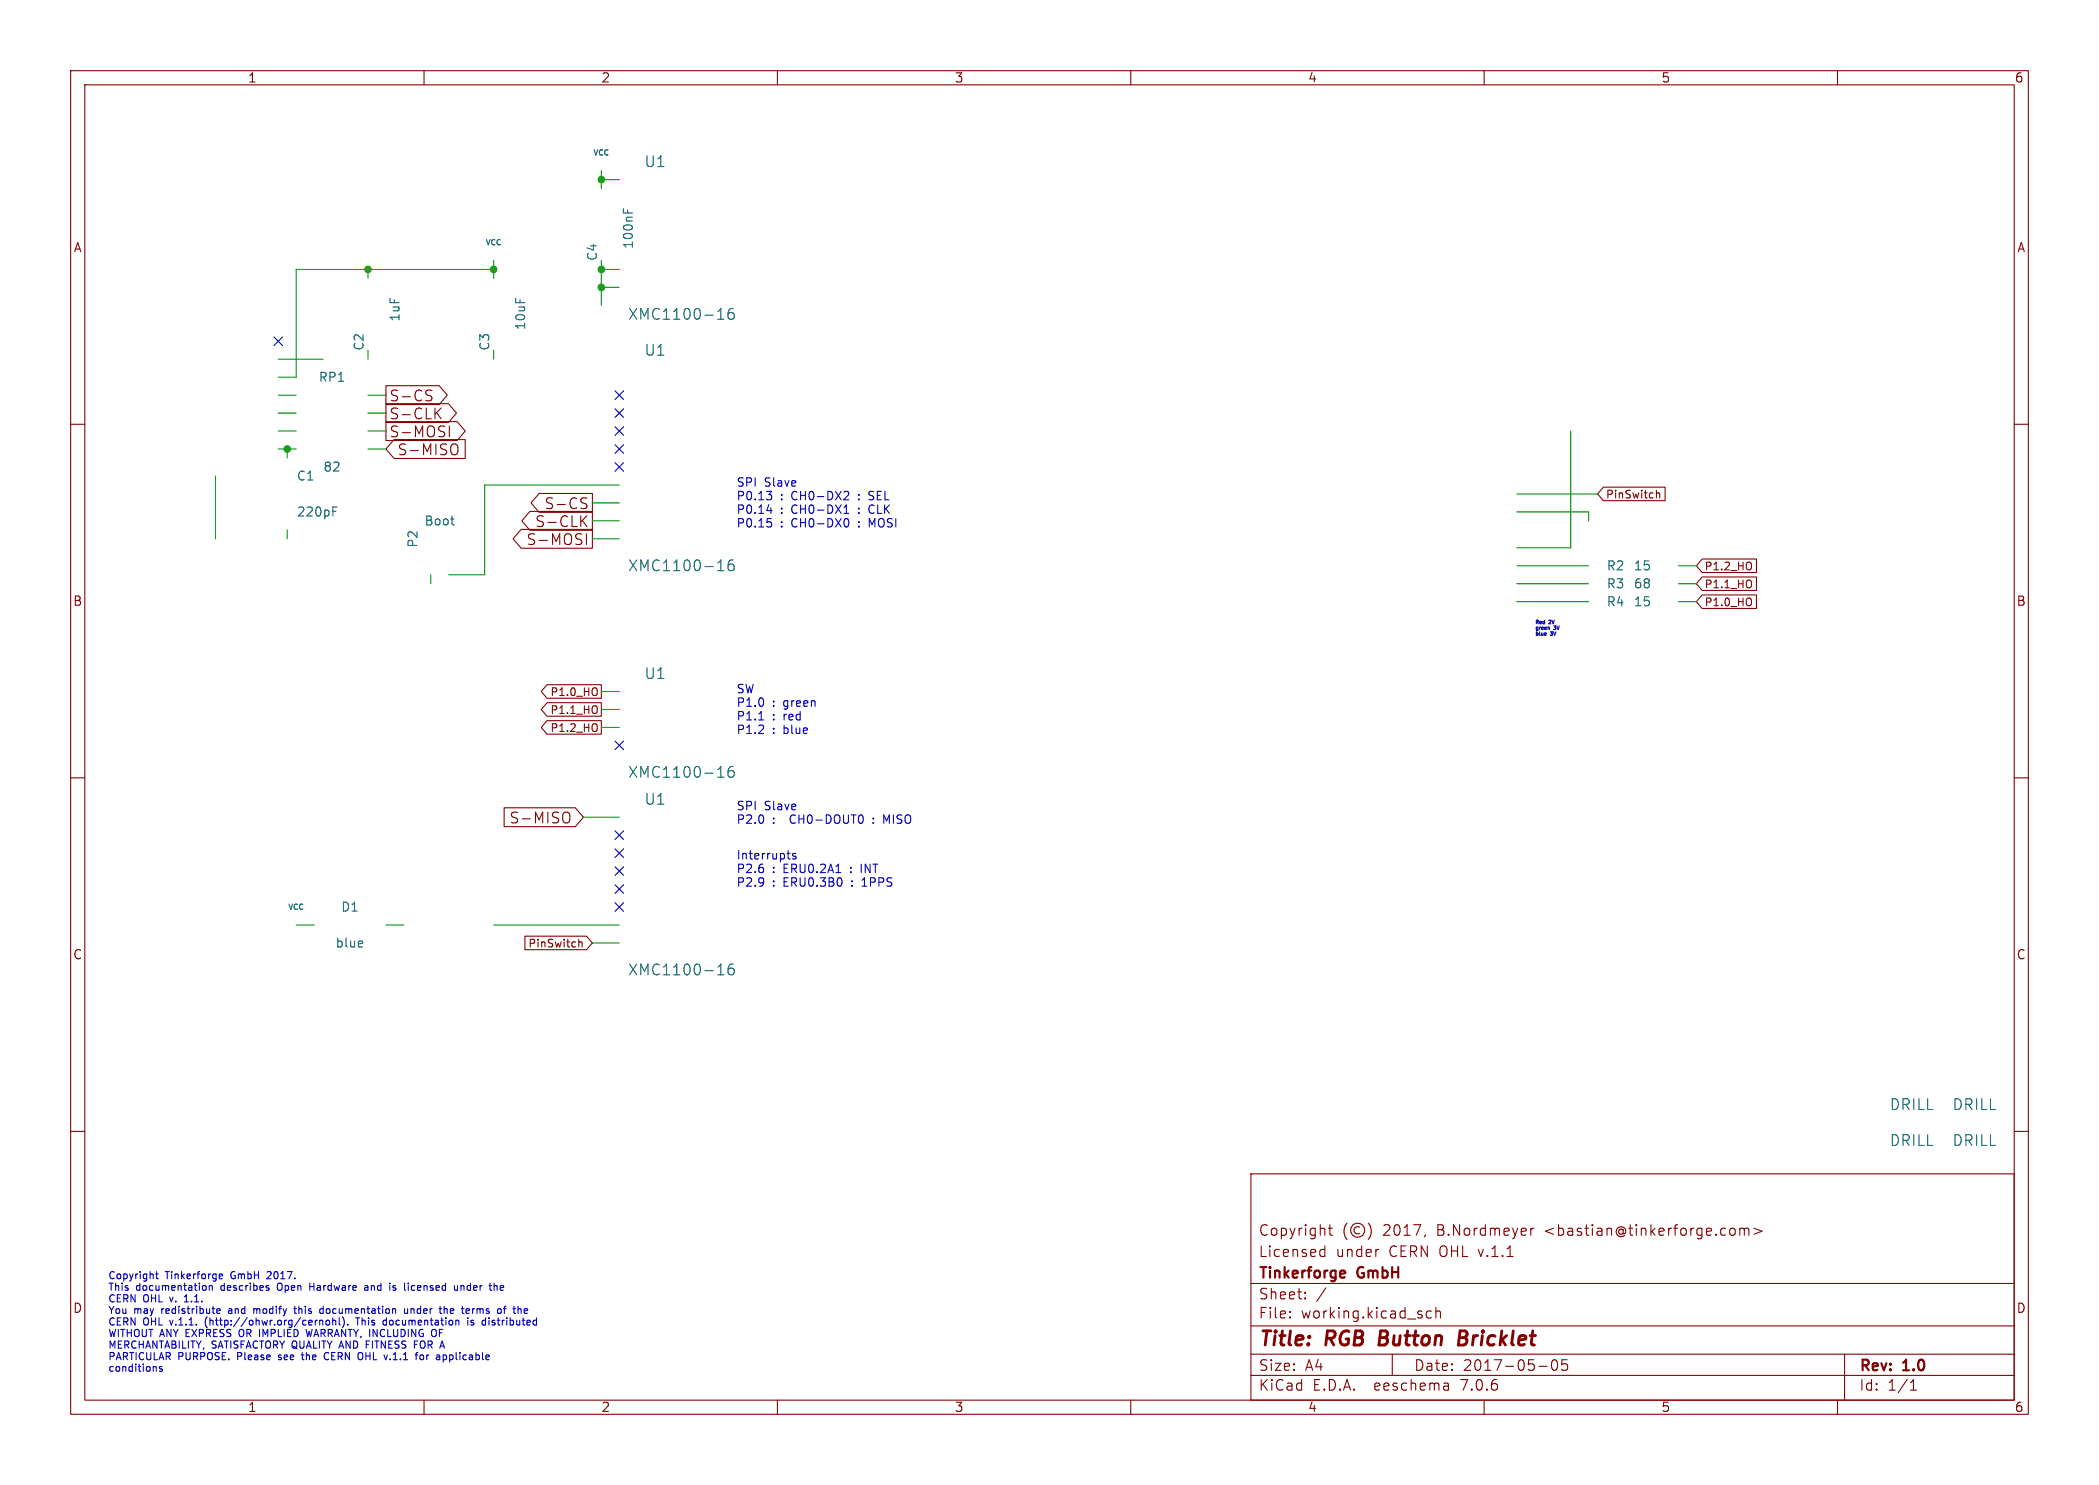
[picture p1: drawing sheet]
<svg xmlns="http://www.w3.org/2000/svg" width="297mm" height="210mm" viewBox="0 0 297 210" stroke-linecap="round" stroke-linejoin="round" font-family="sans-serif">
<g fill="none" stroke="#840000" stroke-width=".15">
<path d="M10 10h277v190h-277zM12 12h273v186h-273zM60 10v2M110 10v2M160 10v2M210 10v2M260 10v2M10 60h2M54.6 54.5h7.5l1.2 1.4-1.2 1.3h-7.5zM54.6 59.6h10.1l1.1 1.4-1.1 1.3h-10.1zM54.6 57.1h8.8l1.2 1.3-1.2 1.4h-8.8zM60.5 55.9a.56 .56 0 0 1 .6 .4l-.1 .3-.5 .1"/>
<path d="M60.5 55.2h.6M61.8 58.4l.6 .8M62.4 57.7l-.8 .9M285 60h2M55.8 62.2h10v2.6h-10l-1.2-1.3zM63.6 60.2v1.6M64.1 62.8a.51 .51 0 0 1 .7 .5v.5a.51 .51 0 0 1-.7 .5M73.7 74.9h10.1v2.6h-10.1l-1.1-1.3zM75 72.3h8.8v2.7h-8.8l-1.2-1.3zM76.3 69.8h7.5v2.7h-7.5l-1.2-1.4zM82.4 73.6l.6 .9M82.5 71.1a.56 .56 0 0 1 .5 .4l-.1 .4h-.5"/>
<path d="M82.5 70.4l.5 .1M83 75.5v1.5M83 72.9l-.8 .9M226.9 68.9h8.7v1.9h-8.7l-.8-.9zM234.4 69.3v1.1M234.4 69.8l.1-.1h.3v.7M240.8 79.1h7.7v1.9h-7.7l-.8-1zM77.4 96.8h7.7v1.9h-7.7l-.8-.9zM77.4 99.4h7.7v1.9h-7.7l-.8-1zM84.5 97.4v.8M84.5 100v.7M240.8 81.6h7.7v1.9h-7.7l-.8-.9z"/>
<path d="M240.8 84.1h7.7v1.9h-7.7l-.8-.9zM10 110h2M71.3 114.2h10.1l1.1 1.4-1.1 1.3h-10.1zM77.4 101.9h7.7v1.9h-7.7l-.8-.9zM80 114.9a.51 .51 0 0 1 .6 .5v.5a.51 .51 0 0 1-.6 .5M84.5 102.5v.8M285 110h2M74.3 132.4h8.7l.8 1-.8 .9h-8.7zM81.9 132.8v1.1M81.9 133.3l.2-.1h.2l.1 .7M10 160h2M285 160h2"/>
<path d="M177 166h108v32h-108zM186.9 177.6l.1 .1 .5-.1M186.9 176.8l.1-.1 .5 .1M187.5 176.2v1.5M188 173.7h.5M188.2 173.2v1.3v.1l.3 .1M190.6 173a1.72 1.72 0 0 0 0 2.3M192.4 173.6a.52 .52 0 0 0-.8 .4 .52 .52 0 0 0 .8 .4M193.6 173a1.72 1.72 0 0 1 0 2.3M195 176.7h.1M201.7 174.6l-.2 .3M216.6 173.7v1"/>
<path d="M217 173.7l-.3 .1-.1 .2M245 173.7a.41 .41 0 0 1 .5 .3v.4a.41 .41 0 0 1-.5 .3M246.2 173.8a.37 .37 0 0 1 .6 .1M246.2 173.7v1M246.8 173.9l.2-.2 .4 .1 .1 .9M246.8 173.9v.8M248.2 173.7l1.1 .4-1.1 .5M60 198v2M110 198v2M160 198v2M177 194.5h108M177 191.5h108"/>
<path d="M177 187.5h108M177 181.5h108M182.5 186.3h.1l-.1 .1M182.5 186.3v.1M182.5 185.5v.1M182.5 185.5h.1l-.1 .1M184.7 183.6v.1M184.7 183.6h-.1l.1 .1M184.7 182.8v.1M184.7 182.8h-.1l.1 .1M187.6 182.1l-1.3 2M197 191.5v3"/>
<path d="M202.5 185.5l-.4-.1-.3 .3v.4l.2 .2 .1 .1 .4-.1M203.2 185.5a.37 .37 0 0 1 .6 .1v.8M203.2 184.9v1.5M204.9 195.7l.1 .9M205 196.5l-.2 .1M205 196h-.2M210 198v2M217.7 193.2h1.2M219.7 192.4a.36 .36 0 0 1 .3-.1 .36 .36 0 0 1 .3 .3 .77 .77 0 0 1-.4 1.2 .91 .91 0 0 1-.2-1.4zM221.7 192.3h-.7v.7l.2-.1h.5l.1 .3-.1 .5-.2 .1h-.3l-.2-.1M260 198v2M261 191.5v6.5"/>
<path d="M270.3 196.6h.9M270.3 195.5l.4-.4v1.5"/>
<circle cx="192.1" cy="174" r="1"/>
</g>
<path d="M195.4 188.2l-.3 2h.8M206.5 189.2h.6M207.1 189.2l.3 .1M207.3 188.2h-.7l-.3 2h.8l.2-.1M207.3 189.1l-.2 .1" fill="none" stroke="#840000" stroke-width=".4"/>
<path d="M190.1 179.7l.2 .1v.2l-.7 .2M190.3 180.6l-.2 .1" fill="none" stroke="#840000" stroke-width=".3"/>
<g fill="none" stroke="#0000c2" stroke-width=".15">
<path d="M108.5 72.2h.7M108.6 73.3h.5M109 69.9l.2 .3v.3l-.2 .2M109 73.8l.2 .2v.3l-.2 .2M109.1 71.8v.8M109.2 69.5l-.4 .4M119.4 72.6h.7M119.4 71.8l.4-.4v1.2M119.6 69.5h.4l.1 .3-.7 .9h.7M119.7 73.3a.64 .64 0 0 1 .4 .6 .64 .64 0 0 1-.4 .6M121.5 70.6v.1M121.5 69.9v.2"/>
<path d="M121.5 71.9v.1M121.5 72.5v.1M121.5 73.8v.1M121.5 74.4v.1M122.9 70.6l.2 .1M123 69.6v.3M123 71.7v.6M123.4 74.2l-.4-.9v1.2M218.7 89.5l.1 .1-.2 .1M218.8 89.8h-.1M219.1 88.7l.2 .1v.2M107.4 101.8h.6"/>
<path d="M123.6 116.3v.1M123.6 115.7v.1M125.4 116.1l-.4-.9v1.2M111.3 120.7h.5M111.6 121.4l.2 .1M112.6 120.7h-.3l-.2 .2 .1 .1 .4 .1v.3h-.5M120.4 123.3v.1M120.4 122.7v.1M120.6 125.2v.1M120.6 124.6v.1M121.9 122.2v1.2M122 125.3h.7"/>
<path d="M122.2 124.3l-.2 .2M22.2 179.8v.9l.2 .1M37.8 179.9h.1M22 193.3l.1 .1v.5M22 180.2h.4M22.9 193.3h-.2l-.2 .1 .1 .1 .3 .1v.3h-.4M26.1 184.1h.6M26.3 183.2l-.2 .2M28.8 181.8h.3l.1 .2-.1 .4-.3 .1M29.1 186.7v.6M29.6 181.9l.2-.1h.2v.7M29.6 181.8v.7"/>
<path d="M30.7 185.4l.5-.1-.1-.2h-.3l-.1 .1v.5h.4M31 180.3l.2-.1h.2l.1 .1v.1l-.5 .1M31 180.7l.2 .1h.3M32.4 185.4v.3M33.9 188.1v.8M35.9 185.1v.6M36.2 185.1l-.3 .1M37.9 182.1l.2 .2-.2 .2M37.9 181.8h.1M38.3 180.3l-.6 .5h.7M39.3 181.6v.7M39.4 192.2l.1 .1"/>
<path d="M39.4 191.7v.2M41.6 185.1h.3M41.7 184.7v.9l.2 .1M42.6 191.6h.4M42.8 191.3v.8l.2 .2M43.3 188l.2 1 .2-.7 .2 .7M43.8 181.5v1M43.8 181.9h.6M45.2 185.6l.2 .1h.3M45.2 186.7v.7M45.2 186.8l.2-.1 .2 .1 .1 .6M45.7 185.1h-.3l-.2 .2"/>
<path d="M45.7 184.7v1M46.1 191.3a.5 .5 0 0 0-.2 .7 .5 .5 0 0 0 .5 .2M46.2 186.8l.2-.1 .2 .2v.3l-.2 .2-.2-.1-.1-.1zM47.1 186.8l.1-.1 .3 .1v.6M47.1 186.4v1M48 186.4v.8l.1 .2M48.5 186.3a1.19 1.19 0 0 1 0 1.4M49.2 187.3v.1M50.6 186.4v1M51.2 191.3a.72 .72 0 0 1 0 .9M51.6 181.8h.4l.1 .7M51.8 190.1h.4"/>
<path d="M52.1 182l-.4 .1-.1 .1 .1 .3 .4-.1M54.2 187.3l.2 .1 .3-.1M54.7 186.8l-.3-.1-.2 .1M54.7 186.4v1M55.6 182.4h.4M56 181.8h-.3l-.1 .1v.2l.4 .1M57.2 185.1l.1 .6h.2h.2M57.7 185.1v.6M57.8 181.5v.1M58.2 185.1v.6M58.3 181.8l-.1 .2 .1 .4M58.3 185.1l-.1 .1"/>
<path d="M58.6 190.1h.4M59.5 191.7l.3-.1 .1 .2v.3l-.1 .2-.3-.1-.1-.1zM61.6 188.1a.72 .72 0 0 1 0 .9M62.7 191.7l.3-.1 .2 .2-.1 .4h-.4M62.9 185.2l.1-.1h.2l.1 .6M62.9 184.7v1M64.3 181.8l.1 .6 .2 .1 .1-.1M64.7 181.8v.7M64.8 186.7l.1 .2v.5M65.2 181.8v.7M65.6 181.8h-.2l-.2 .1M66.2 186.4v.1"/>
<path d="M66.2 186.7v.7M66.3 185.1l.1 .2-.5 .1M66.4 185.7h-.1M66.6 187.3h.4M66.9 185.1v.6M66.9 185.2v.1M67 186.8l-.2-.1-.2 .2 .1 .1 .3 .1M69.2 186.4v.1M69.2 186.7v.7M70.1 181.8l.2 .1v.6M70.8 181.8v.6M71.2 185.1h.4"/>
<path d="M71.3 182l-.5 .1M71.6 184.7l-.2 .2v.8M74.2 185.7h.4M74.2 185.1h.3l.2 .2-.5 .1"/>
</g>
<g fill="none" stroke="#009600" stroke-width=".15">
<path d="M52.1 38.1v1.3M69.8 36.8v2.6M69.8 38.1h-27.9v15.2h-2.5M85.1 24.1v2.6M85.1 36.8v6.4M85.1 38.1h2.5M85.1 25.4h2.5M39.4 55.9h2.5M39.4 50.8h6.3M39.4 58.4h2.5M52.1 55.9h2.5M52.1 49.5v1.3"/>
<path d="M52.1 58.4h2.5M69.8 49.5v1.3M85.1 40.6h2.5M30.5 67.3v8.9M39.4 63.5h2.5M39.4 61h2.5M40.6 63.5v1.3M40.6 74.9v1.3M52.1 63.5h2.5M52.1 61h2.5M83.8 73.7h3.8M83.8 71.1h3.8"/>
<path d="M83.8 76.2h3.8M87.6 68.6h-19v12.7h-5.1M214.6 69.9h11.5M214.6 72.4h10.2v1.3M222.2 61v16.5h-7.6M61 81.3v1.3M85.1 97.8h2.5M214.6 82.6h10.2M214.6 80h10.2M214.6 85.1h10.2M237.5 82.6h2.5M237.5 80h2.5"/>
<path d="M237.5 85.1h2.5M82.5 115.6h5.1M85.1 100.3h2.5M85.1 102.9h2.5M41.9 130.8h2.5M54.6 130.8h2.5M69.8 130.8h17.8M83.8 133.4h3.8"/>
</g>
<g fill="none" stroke="#000084" stroke-width=".15">
<path d="M38.8 47.7l1.2 1.2M40 47.7l-1.2 1.2M87 55.3l1.2 1.2M87 57.8l1.2 1.2M88.2 55.3l-1.2 1.2M88.2 57.8l-1.2 1.2M87 62.9l1.2 1.2M87 65.4l1.2 1.2M87 60.4l1.2 1.2M88.2 62.9l-1.2 1.2M88.2 65.4l-1.2 1.2M88.2 60.4l-1.2 1.2"/>
<path d="M87 104.8l1.2 1.2M87 117.5l1.2 1.2M88.2 104.8l-1.2 1.2M88.2 117.5l-1.2 1.2M87 120l1.2 1.3M87 125.1l1.2 1.2M87 127.7l1.2 1.2M87 122.6l1.2 1.2M88.2 120l-1.2 1.3M88.2 125.1l-1.2 1.2M88.2 127.7l-1.2 1.2M88.2 122.6l-1.2 1.2"/>
</g>
<g fill="none" stroke="#006464" stroke-width=".15">
<path d="M88.2 29.5v.6M88.8 29.7v.4M101.6 45.1h.8M101.9 43.8l.1-.2v1.5M103.7 43.6a.6 .6 0 0 0-.7 .7v.6l.2 .2h.4l.2-.1 .1-.5-.2-.2-.4-.1-.3 .3M47.1 72.3h.4M47.1 71.7h.6M63.8 73.4h.5M64.1 74.2h.2M101.9 79.4l.1-.2v1.5M103.7 79.2a.6 .6 0 0 0-.7 .6v.6l.2 .2 .4 .1 .2-.1 .1-.5-.2-.3h-.4l-.3 .3M101.6 80.7h.8"/>
<path d="M101.6 109.9h.8M101.9 108.6l.1-.2v1.5M103.7 108.4a.6 .6 0 0 0-.7 .6v.6l.2 .2 .4 .1 .2-.1 .1-.5-.2-.3h-.4l-.3 .3M51.3 133.1v.3l-.6 .1M101.6 137.9h.8M101.9 136.6l.1-.3v1.6M103.7 136.3a.6 .6 0 0 0-.7 .7v.6l.2 .2 .4 .1 .2-.2 .1-.5-.2-.2-.4-.1-.3 .3"/>
</g>
<g fill="#009600" stroke="#009600" stroke-width=".15">
<circle cx="85.1" cy="40.6" r=".46"/>
<circle cx="85.1" cy="25.4" r=".46"/>
<circle cx="85.1" cy="38.1" r=".46"/>
<circle cx="52.1" cy="38.1" r=".46"/>
<circle cx="40.6" cy="63.5" r=".46"/>
<circle cx="69.8" cy="38.1" r=".46"/>
</g>
<g font-size="2.8" fill="#840000">
<text x="178" y="190.9">Title:</text>
<text x="187.7" y="190.9">RGB</text>
<text x="196" y="190.9">Button</text>
<text x="208" y="190.9">Bricklet</text>
</g>
<g font-size="2.1" fill="#006464">
<text x="91.1" y="23.9">U1</text>
<text x="88.8" y="45.4">XMC1100-16</text>
<text x="91.1" y="50.5">U1</text>
<text x="88.8" y="81">XMC1100-16</text>
<text x="91.1" y="96.2">U1</text>
<text x="88.8" y="110.2">XMC1100-16</text>
<text x="91.1" y="114">U1</text>
<text x="88.8" y="138.2">XMC1100-16</text>
<text x="267.3" y="157.2">DRILL</text>
<text x="276.2" y="157.2">DRILL</text>
<text x="267.3" y="162.3">DRILL</text>
<text x="276.2" y="162.3">DRILL</text>
</g>
<g font-size="2.1" fill="#840000">
<text x="55" y="57">S-CS</text>
<text x="55" y="59.5">S-CLK</text>
<text x="55" y="62.1">S-MOSI</text>
<text x="56.1" y="64.6">S-MISO</text>
<text x="74.4" y="77.3">S-MOSI</text>
<text x="75.7" y="74.8">S-CLK</text>
<text x="77" y="72.2">S-CS</text>
<text x="72" y="116.7">S-MISO</text>
<text x="178" y="178">Licensed</text>
<text x="178" y="175">Copyright</text>
<text x="189" y="178">under</text>
<text x="195.7" y="175">2017,</text>
<text x="196.6" y="178">CERN OHL v.1.1</text>
<text x="203.5" y="175">B.Nordmeyer</text>
<text x="218.8" y="175">&lt;bastian@tinkerforge.com&gt;</text>
<text x="178" y="184">Sheet:</text>
<text x="178" y="181.2">Tinkerforge</text>
<text x="192.2" y="181.2">GmbH</text>
<text x="178" y="186.7">File:</text>
<text x="184.1" y="186.7">working.kicad_sch</text>
<text x="178" y="196.9">KiCad</text>
<text x="178" y="194.1">Size:</text>
<text x="184.7" y="194.1">A4</text>
<text x="185.7" y="196.9">E.D.A.</text>
<text x="194.6" y="196.9">eeschema</text>
<text x="200" y="194.1">Date:</text>
<text x="207" y="196.9">7.0.6</text>
<text x="207" y="194.1">2017-05-05</text>
<text x="263" y="194.3">Rev:</text>
<text x="263" y="196.9">Id:</text>
<text x="267.1" y="196.9">1/1</text>
<text x="269.4" y="194.3">1.0</text>
</g>
<g font-size="1.8" fill="#840000">
<text x="35" y="11.9">1</text>
<text x="85" y="11.9">2</text>
<text x="135" y="11.9">3</text>
<text x="185" y="11.9">4</text>
<text x="235" y="11.9">5</text>
<text x="285" y="11.9">6</text>
<text x="10.3" y="35.9">A</text>
<text x="285.3" y="35.9">A</text>
<text x="10.3" y="85.9">B</text>
<text x="285.3" y="85.9">B</text>
<text x="10.3" y="135.9">C</text>
<text x="285.3" y="135.9">C</text>
<text x="10.3" y="185.9">D</text>
<text x="285.3" y="185.9">D</text>
<text x="35" y="199.9">1</text>
<text x="85" y="199.9">2</text>
<text x="135" y="199.9">3</text>
<text x="185" y="199.9">4</text>
<text x="235" y="199.9">5</text>
<text x="285" y="199.9">6</text>
</g>
<g font-size="1.8" fill="#006464">
<text x="89.8" y="35.3" transform="rotate(-90 89.8 35.3)">100nF</text>
<text x="84.7" y="37" transform="rotate(-90 84.7 37)">C4</text>
<text x="56.7" y="45.6" transform="rotate(-90 56.7 45.6)">1uF</text>
<text x="74.5" y="46.8" transform="rotate(-90 74.5 46.8)">10uF</text>
<text x="51.7" y="49.7" transform="rotate(-90 51.7 49.7)">C2</text>
<text x="69.4" y="49.7" transform="rotate(-90 69.4 49.7)">C3</text>
<text x="45" y="54.2">RP1</text>
<text x="41.9" y="68.2">C1</text>
<text x="45.7" y="66.9">82</text>
<text x="41.9" y="73.3">220pF</text>
<text x="59.3" y="77.5" transform="rotate(-90 59.3 77.5)">P2</text>
<text x="60" y="74.5">Boot</text>
<text x="227.3" y="80.9">R2</text>
<text x="227.3" y="83.4">R3</text>
<text x="231.1" y="80.9">15</text>
<text x="231.1" y="83.4">68</text>
<text x="227.3" y="86">R4</text>
<text x="231.1" y="86">15</text>
<text x="48.2" y="129.1">D1</text>
<text x="47.4" y="134.2">blue</text>
</g>
<g font-size="1.7" fill="#0000c2">
<text x="104.1" y="68.9">SPI</text>
<text x="104.1" y="70.8">P0.13</text>
<text x="108.2" y="68.9">Slave</text>
<text x="110.4" y="70.8">:</text>
<text x="112.1" y="70.8">CH0-DX2</text>
<text x="123.5" y="70.8">SEL</text>
<text x="104.1" y="72.8">P0.14</text>
<text x="104.1" y="74.7">P0.15</text>
<text x="110.4" y="72.8">:</text>
<text x="110.4" y="74.7">:</text>
<text x="112.1" y="72.8">CH0-DX1</text>
<text x="112.1" y="74.7">CH0-DX0</text>
<text x="123.5" y="72.8">CLK</text>
<text x="123.5" y="74.7">MOSI</text>
<text x="104.1" y="98.1">SW</text>
<text x="104.1" y="100">P1.0</text>
<text x="104.1" y="102">P1.1</text>
<text x="109.3" y="100">:</text>
<text x="109.3" y="102">:</text>
<text x="111" y="100">green</text>
<text x="111" y="102">red</text>
<text x="104.1" y="103.9">P1.2</text>
<text x="109.3" y="103.9">:</text>
<text x="111" y="103.9">blue</text>
<text x="104.1" y="114.7">SPI</text>
<text x="104.1" y="116.6">P2.0</text>
<text x="108.2" y="114.7">Slave</text>
<text x="109.3" y="116.6">:</text>
<text x="112.1" y="116.6">CH0-DOUT0</text>
<text x="125.8" y="116.6">MISO</text>
<text x="104.1" y="121.6">Interrupts</text>
<text x="104.1" y="123.6">P2.6</text>
<text x="104.1" y="125.5">P2.9</text>
<text x="109.3" y="123.6">:</text>
<text x="109.3" y="125.5">:</text>
<text x="111" y="123.6">ERU0.2A1</text>
<text x="111" y="125.5">ERU0.3B0</text>
<text x="122.4" y="123.6">INT</text>
<text x="122.5" y="125.5">1PPS</text>
</g>
<g font-size="1.5" fill="#840000">
<text x="227.2" y="70.7">PinSwitch</text>
<text x="241.1" y="83.4">P1.1_HO</text>
<text x="241.1" y="80.9">P1.2_HO</text>
<text x="241.1" y="85.9">P1.0_HO</text>
<text x="77.8" y="98.6">P1.0_HO</text>
<text x="77.8" y="101.2">P1.1_HO</text>
<text x="77.8" y="103.7">P1.2_HO</text>
<text x="74.6" y="134.2">PinSwitch</text>
</g>
<g font-size="1.4" fill="#0000c2">
<text x="15.2" y="181">Copyright</text>
<text x="15.2" y="182.6">This</text>
<text x="15.2" y="184.2">CERN</text>
<text x="15.2" y="185.9">You</text>
<text x="19" y="185.9">may</text>
<text x="19.3" y="182.6">documentation</text>
<text x="20.3" y="184.2">OHL</text>
<text x="23.1" y="185.9">redistribute</text>
<text x="23.4" y="181">Tinkerforge</text>
<text x="24.3" y="184.2">v.</text>
<text x="26.5" y="184.2">1.1.</text>
<text x="31.5" y="182.6">describes</text>
<text x="32.8" y="185.9">and</text>
<text x="32.9" y="181">GmbH</text>
<text x="36.6" y="185.9">modify</text>
<text x="38.3" y="181">2017.</text>
<text x="39.7" y="182.6">Open</text>
<text x="42.6" y="185.9">this</text>
<text x="44.5" y="182.6">Hardware</text>
<text x="46.5" y="185.9">documentation</text>
<text x="52.6" y="182.6">and</text>
<text x="56.3" y="182.6">is</text>
<text x="58.7" y="182.6">licensed</text>
<text x="58.7" y="185.9">under</text>
<text x="64" y="185.9">the</text>
<text x="66" y="182.6">under</text>
<text x="67.4" y="185.9">terms</text>
<text x="71.3" y="182.6">the</text>
<text x="72.6" y="185.9">of</text>
<text x="15.2" y="187.5">CERN</text>
<text x="15.2" y="189.2">WITHOUT ANY EXPRESS</text>
<text x="15.2" y="190.8">MERCHANTABILITY,</text>
<text x="20.3" y="187.5">OHL</text>
<text x="24.3" y="187.5">v.1.1.</text>
<text x="29.5" y="187.5">(http://ohwr.org/cernohl).</text>
<text x="30" y="190.8">SATISFACTORY QUALITY AND</text>
<text x="34.3" y="189.2">OR IMPLIED</text>
<text x="44.3" y="189.2">WARRANTY, INCLUDING</text>
<text x="51.1" y="187.5">This</text>
<text x="52.5" y="190.8">FITNESS</text>
<text x="55.2" y="187.5">documentation</text>
<text x="59.6" y="190.8">FOR</text>
<text x="62.5" y="189.2">OF</text>
<text x="67.4" y="187.5">is</text>
<text x="69.7" y="187.5">distributed</text>
<text x="15.2" y="192.4">PARTICULAR</text>
<text x="15.2" y="194.1">conditions</text>
<text x="25.2" y="192.4">PURPOSE.</text>
<text x="33.8" y="192.4">Please</text>
<text x="39.9" y="192.4">see</text>
<text x="43.4" y="192.4">the</text>
<text x="46.8" y="192.4">CERN</text>
<text x="51.9" y="192.4">OHL</text>
<text x="55.9" y="192.4">v.1.1</text>
<text x="60.6" y="192.4">for</text>
<text x="63.7" y="192.4">applicable</text>
</g>
<g font-size="1.1" fill="#006464">
<text x="83.8" y="22.2">VCC</text>
<text x="68.6" y="34.9">VCC</text>
<text x="40.7" y="128.9">VCC</text>
</g>
<g font-size=".7" fill="#0000c2">
<text x="217.2" y="88.3">Red</text>
<text x="217.2" y="89.1">green</text>
<text x="217.2" y="89.9">blue</text>
<text x="219.3" y="88.3">2V</text>
<text x="219.5" y="89.9">3V</text>
<text x="220" y="89.1">3V</text>
</g>
</svg>
